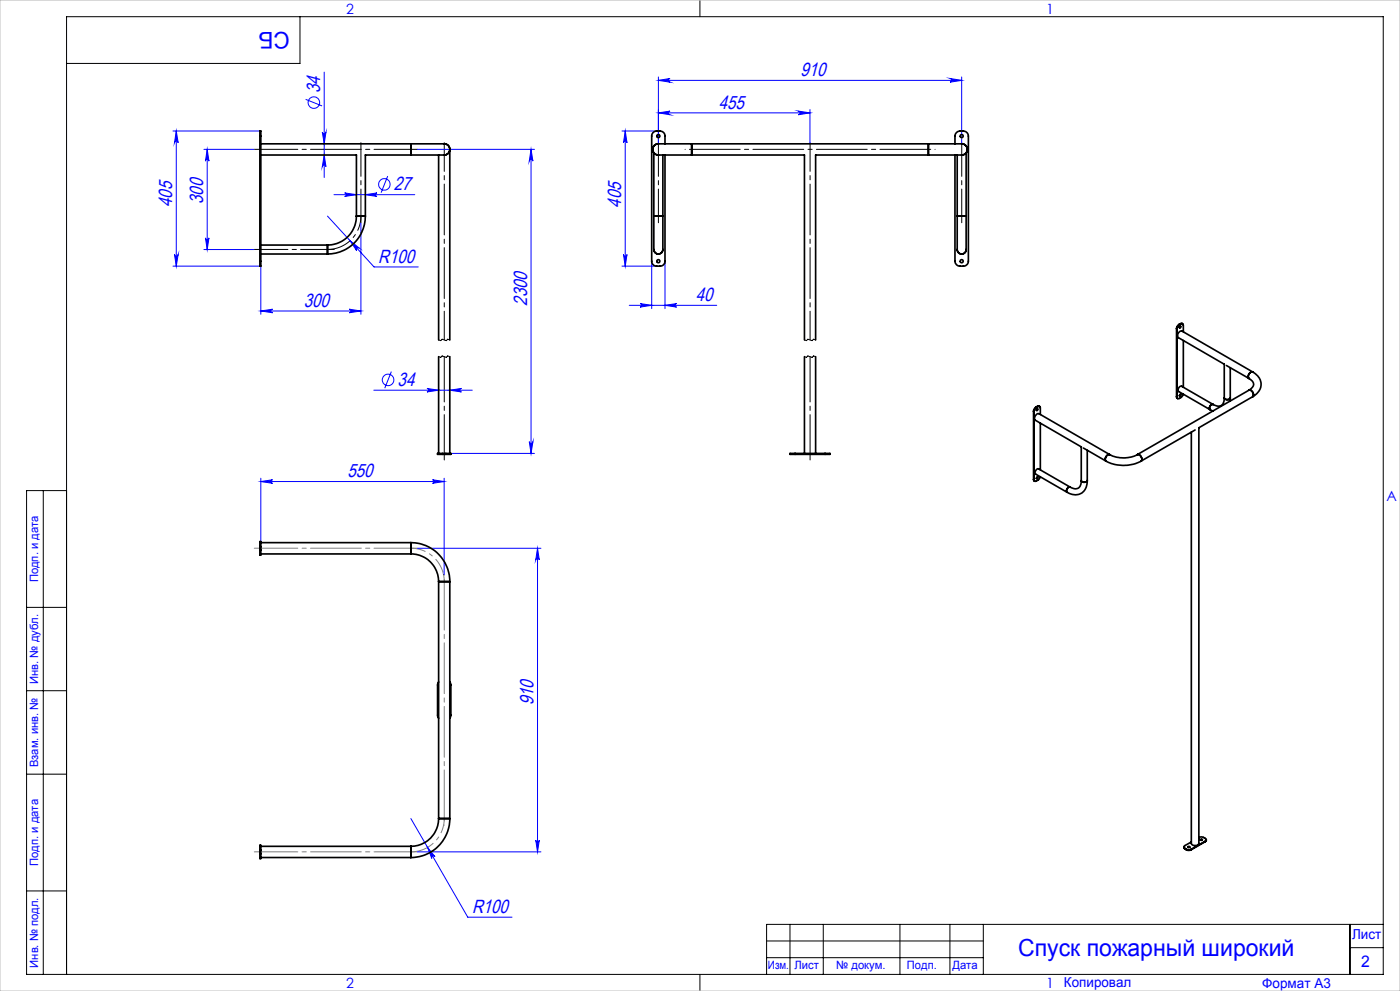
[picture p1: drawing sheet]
<svg xmlns="http://www.w3.org/2000/svg" width="420mm" height="297mm" viewBox="0 0 420 297" stroke-linecap="round" stroke-linejoin="round" font-family="sans-serif">
<g fill="none" stroke="#00f" stroke-width=".3">
<path d="M51.9 39.3h26.1M52.9 39.3l.5 3.5a.55 .55 0 0 0-.5-.5 .55 .55 0 0 0-.5 .5zM52.9 39.3v40.5M91.7 29.8l4.9 1.9M96.7 39.6a.55 .55 0 0 0 .5 .5 .55 .55 0 0 0 .6-.5l-.5 3.5zM97.3 21.6v31.6M186.6 39.3h10.4M187.6 39.3v40.5M187.6 39.3l.5 3.5a.53 .53 0 0 0-.5-.5 .53 .53 0 0 0-.6 .5zM197.5 33.8h45.5M197.5 23.1v19.7M197.5 24.1h91"/>
<path d="M197.5 24.1l3.5-.6a.55 .55 0 0 0-.5 .6 .55 .55 0 0 0 .5 .5zM197.5 33.8l3.5-.5a.55 .55 0 0 0-.5 .5 .55 .55 0 0 0 .5 .6zM239.5 33.3l3.5 .5-3.5 .6a.55 .55 0 0 0 .5-.6 .55 .55 0 0 0-.5-.5zM243 32.8v10M285 23.5l3.5 .6-3.5 .5a.55 .55 0 0 0 .5-.5 .55 .55 0 0 0-.5-.6zM288.5 23.1v19.7M61.2 44.8h15M62.2 44.8v30M62.2 44.8l.5 3.5a.53 .53 0 0 0-.5-.5 .53 .53 0 0 0-.6 .5zM97.3 46.5l.5 3.4a.55 .55 0 0 0-.6-.5 .55 .55 0 0 0-.5 .5zM100.2 58.3h24.2M103.4 57.8l3.5 .5-3.5 .6a.53 .53 0 0 0 .5-.6 .53 .53 0 0 0-.5-.5z"/>
<path d="M109.6 58.3l3.5-.5a.53 .53 0 0 0-.5 .5 .53 .53 0 0 0 .5 .6zM116.3 52.8l-2 4.9M125.3 44.8h35M159.3 44.8v91.1M159.3 44.8l.6 3.5a.55 .55 0 0 0-.6-.5 .55 .55 0 0 0-.5 .5zM51.9 79.8h26.1M52.4 76.3a.55 .55 0 0 0 .5 .5 .55 .55 0 0 0 .5-.5l-.5 3.5zM61.2 74.8h15M61.6 71.3a.53 .53 0 0 0 .6 .5 .53 .53 0 0 0 .5-.5l-.5 3.5zM78.2 79.8v14.4M98.2 64.8l14 15.2h13.3M105 72.1l2.8 2.3a.54 .54 0 0 0-.8 0 .54 .54 0 0 0 0 .7z"/>
<path d="M108.3 66.8v27.4M186.6 79.8h10.4M187 76.3a.53 .53 0 0 0 .6 .5 .53 .53 0 0 0 .5-.5l-.5 3.5zM195.5 78.3v14.2M199.5 78.3v14.2M78.2 93.2l3.6-.5a.53 .53 0 0 0-.6 .5 .53 .53 0 0 0 .6 .5zM78.2 93.2h30.1M104.8 92.7l3.5 .5-3.5 .5a.53 .53 0 0 0 .5-.5 .53 .53 0 0 0-.5-.5zM188.8 91.5h26.2M192 91l3.5 .5-3.5 .5a.53 .53 0 0 0 .5-.5 .53 .53 0 0 0-.5-.5zM199.5 91.5l3.5-.5a.53 .53 0 0 0-.5 .5 .53 .53 0 0 0 .5 .5zM112.1 116.9h29.6"/>
<path d="M117.4 111.4l-2 4.9M128.1 116.4l3.5 .5-3.5 .6a.53 .53 0 0 0 .5-.6 .53 .53 0 0 0-.5-.5zM134.9 116.9l3.5-.5a.53 .53 0 0 0-.5 .5 .53 .53 0 0 0 .5 .6zM135.3 135.9h25M158.8 132.4a.55 .55 0 0 0 .5 .5 .55 .55 0 0 0 .6-.5l-.6 3.5zM78.2 144.3l3.6-.5a.53 .53 0 0 0-.6 .5 .53 .53 0 0 0 .6 .5zM78.2 143.3v19M78.2 144.3h55M129.8 143.8l3.4 .5-3.4 .5a.53 .53 0 0 0 .5-.5 .53 .53 0 0 0-.5-.5zM133.2 143.3v29M125.3 164.3h37M161.3 164.3l.5 3.5a.53 .53 0 0 0-.5-.5 .53 .53 0 0 0-.6 .5z"/>
<path d="M161.3 164.3v91M123.3 245.3l17 29.6h13.3M125.3 255.3h37M128.3 254l2.2 2.7a.55 .55 0 0 0-.7-.1 .55 .55 0 0 0-.3 .7zM160.7 251.8a.53 .53 0 0 0 .6 .5 .53 .53 0 0 0 .5-.5l-.5 3.5z"/>
<circle cx="94.2" cy="30.8" r="1.73"/>
<circle cx="115.3" cy="55.3" r="1.73"/>
<circle cx="116.4" cy="113.8" r="1.73"/>
</g>
<path d="M98.3 74.8a10 10 0 0 0 10-10" fill="none" stroke="#000" stroke-width=".3" stroke-dasharray="15.2 1.3 1.3 1.3" stroke-dashoffset="7.9" stroke-linecap="butt"/>
<path d="M133.3 174.3a10 10 0 0 0-10-10M123.3 255.3a10 10 0 0 0 10-10" fill="none" stroke="#808080" stroke-width=".3" stroke-dasharray="15.2 1.3 1.3 1.3" stroke-dashoffset="7.9" stroke-linecap="butt"/>
<path d="M133.3 137.9v-31M243 137.9v-31" fill="none" stroke="#000" stroke-width=".3" stroke-dasharray="15.2 1.3 1.3 1.3" stroke-dashoffset="1.7"/>
<path d="M133.3 101.9v-59.1M243 101.9v-59.1" fill="none" stroke="#000" stroke-width=".3" stroke-dasharray="15.2 1.3 1.3 1.3" stroke-dashoffset="6.6"/>
<path d="M280.5 44.8h-75" fill="none" stroke="#000" stroke-width=".3" stroke-dasharray="15.2 1.3 1.3 1.3" stroke-dashoffset="-1.3"/>
<path d="M76.3 74.8h24M108.3 66.8v-24M197.5 66.8v-24M288.5 66.8v-24" fill="none" stroke="#000" stroke-width=".3" stroke-dasharray="15.2 1.3 1.3 1.3" stroke-dashoffset="5.1"/>
<path d="M125.3 44.8h-49" fill="none" stroke="#000" stroke-width=".3" stroke-dasharray="15.2 1.3 1.3 1.3" stroke-dashoffset="2.2"/>
<g fill="none" stroke="#000" stroke-width=".3">
<path d="M90 5v14h-70M210 0v5M131.6 106.9l.6 .2 .4-.4 1.3 .4 .4-.4 .6 .2M131.6 101.9l.6 .2 .4-.4 1.3 .4 .4-.4 .6 .2M241.3 106.9l.6 .2 .5-.4 1.2 .4 .5-.4 .6 .2M241.3 101.9l.6 .2 .5-.4 1.2 .4 .5-.4 .6 .2M13 147v145M20 147h-12v145h407v-287h-395v287M8 182h12M8 207h12M8 232h12M8 267h12"/>
<path d="M237 277v15M247 277v15M270 277v15M285 277v15M295 277v15M405 277v15M415 277h-185v15M210 292v5M230 282h65M230 287h65M405 284h10"/>
</g>
<path d="M133.3 172.3v75" fill="none" stroke="#808080" stroke-width=".3" stroke-dasharray="15.2 1.3 1.3 1.3" stroke-dashoffset="-1.3"/>
<path d="M76.3 164.3h49M125.3 255.3h-49" fill="none" stroke="#808080" stroke-width=".3" stroke-dasharray="15.2 1.3 1.3 1.3" stroke-dashoffset="2.2"/>
<path d="M0 0h420v297h-420z" fill="none" stroke="#c0c0c0" stroke-width=".3"/>
<g fill="#00f">
<path d="M128.1 116.4l3.5 .5-3.5 .6a.53 .53 0 0 0 .5-.6 .53 .53 0 0 0-.5-.5zM134.9 116.9l3.5-.5a.53 .53 0 0 0-.5 .5 .53 .53 0 0 0 .5 .6zM78.2 93.2l3.6-.5a.53 .53 0 0 0-.6 .5 .53 .53 0 0 0 .6 .5zM104.8 92.7l3.5 .5-3.5 .5a.53 .53 0 0 0 .5-.5 .53 .53 0 0 0-.5-.5zM103.4 57.8l3.5 .5-3.5 .6a.53 .53 0 0 0 .5-.6 .53 .53 0 0 0-.5-.5zM109.6 58.3l3.5-.5a.53 .53 0 0 0-.5 .5 .53 .53 0 0 0 .5 .6zM105 72.1l2 3a.54 .54 0 0 1 0-.7 .54 .54 0 0 1 .8 0zM197.5 24.1l3.5-.6a.55 .55 0 0 0-.5 .6 .55 .55 0 0 0 .5 .5zM285 23.5l3.5 .6-3.5 .5a.55 .55 0 0 0 .5-.5 .55 .55 0 0 0-.5-.6zM78.2 144.3l3.6-.5a.53 .53 0 0 0-.6 .5 .53 .53 0 0 0 .6 .5zM129.8 143.8l3.4 .5-3.4 .5a.53 .53 0 0 0 .5-.5 .53 .53 0 0 0-.5-.5zM128.3 254l1.2 3.3a.55 .55 0 0 1 .3-.7 .55 .55 0 0 1 .7 .1z"/>
<path d="M192 91l3.5 .5-3.5 .5a.53 .53 0 0 0 .5-.5 .53 .53 0 0 0-.5-.5zM199.5 91.5l3.5-.5a.53 .53 0 0 0-.5 .5 .53 .53 0 0 0 .5 .5z"/>
<path d="M239.5 33.3l3.5 .5-3.5 .6a.55 .55 0 0 0 .5-.6 .55 .55 0 0 0-.5-.5zM197.5 33.8l3.5-.5a.55 .55 0 0 0-.5 .5 .55 .55 0 0 0 .5 .6z"/>
<path d="M158.8 132.4a.55 .55 0 0 0 .5 .5 .55 .55 0 0 0 .6-.5l-.6 3.5zM159.3 44.8l.6 3.5a.55 .55 0 0 0-.6-.5 .55 .55 0 0 0-.5 .5zM61.6 71.3a.53 .53 0 0 0 .6 .5 .53 .53 0 0 0 .5-.5l-.5 3.5zM62.2 44.8l.5 3.5a.53 .53 0 0 0-.5-.5 .53 .53 0 0 0-.6 .5zM52.4 76.3a.55 .55 0 0 0 .5 .5 .55 .55 0 0 0 .5-.5l-.5 3.5zM52.9 39.3l.5 3.5a.55 .55 0 0 0-.5-.5 .55 .55 0 0 0-.5 .5zM187 76.3a.53 .53 0 0 0 .6 .5 .53 .53 0 0 0 .5-.5l-.5 3.5zM187.6 39.3l.5 3.5a.53 .53 0 0 0-.5-.5 .53 .53 0 0 0-.6 .5z"/>
<path d="M97.3 46.5l.5 3.4a.55 .55 0 0 0-.6-.5 .55 .55 0 0 0-.5 .5zM96.7 39.6a.55 .55 0 0 0 .5 .5 .55 .55 0 0 0 .6-.5l-.5 3.5z"/>
<path d="M161.3 164.3l.5 3.5a.53 .53 0 0 0-.5-.5 .53 .53 0 0 0-.6 .5zM160.7 251.8a.53 .53 0 0 0 .6 .5 .53 .53 0 0 0 .5-.5l-.5 3.5z"/>
</g>
<g fill="none" stroke="#000" stroke-width=".5">
<path d="M78 39.3a.53 .53 0 0 1 .2 .8v39.7h-.2zM78.2 46.5h28.7v18.3M78.2 43.1h45.1M123.3 43.1h9.9M123.3 46.5h9.9M123.3 43.1v3.4M123.3 46.5h-13.7v18.3M131.6 46.5v55.4M133.2 43.1a1.67 1.67 0 0 1 1.7 1.7M133.2 43.1a1.68 1.68 0 0 1 1.7 1.7 1.68 1.68 0 0 1-1.7 1.7M134.9 44.8a1.68 1.68 0 0 1-1.7 1.7M134.9 44.8v57.1"/>
<path d="M196.1 45.8v19M197.5 43.1h10M197.5 46.5h10M197.5 43.1a1.68 1.68 0 0 0-1.7 1.7 1.68 1.68 0 0 0 1.7 1.7M198.9 46.5v18.3M199.5 43.1v-2.3a1.51 1.51 0 0 0-1.5-1.5h-1a1.51 1.51 0 0 0-1.5 1.5v37.5a1.45 1.45 0 0 0 1.5 1.5h1a1.45 1.45 0 0 0 1.5-1.5v-31.8M207.5 43.1v3.4M207.5 46.5h33.8v55.4M207.5 43.1h71M278.5 43.1h10M278.5 46.5h10M278.5 43.1v3.4"/>
<path d="M278.5 46.5h-33.8v55.4M286.5 43.1v-2.3a1.57 1.57 0 0 1 1.5-1.5h1a1.57 1.57 0 0 1 1.5 1.5v37.5a1.51 1.51 0 0 1-1.5 1.5h-1a1.51 1.51 0 0 1-1.5-1.5v-31.8M287.2 46.5v18.3M288.5 43.1a1.68 1.68 0 0 1 1.7 1.7 1.68 1.68 0 0 1-1.7 1.7M289.8 45.8v19M78.2 73.4h20M78.2 76.1h20M98.2 73.4v2.7M106.9 64.8a8.7 8.7 0 0 1-8.7 8.6M106.9 64.8h2.7M109.6 64.8a11.3 11.3 0 0 1-11.4 11.3M196.1 64.8v10"/>
<path d="M196.1 74.8a1.36 1.36 0 0 0 1.4 1.3 1.36 1.36 0 0 0 1.4-1.3M196.1 64.8h2.8M198.9 64.8v10M287.2 64.8v7.8a4 4 0 0 0 .6 3.3 1.54 1.54 0 0 0 1.7-.3 1.54 1.54 0 0 0 .3-1.7v-9.1M287.2 64.8h2.6M353 98.5l.1 .1M353 98.5v20.4M353.1 98.6v20.4M353.7 97.3l-.5 .5-.2 .7M353.7 97.3l.1 .1M353.8 97.4l-.4 .4-.3 .8M354.1 97h.7"/>
<path d="M354.1 97.8l-.3 .4M354.1 97l.2 .1M354.1 97l-.4 .3M354.3 97.1l.3-.1 .4 .3v2.1M354.3 97.1l-.5 .3M131.6 106.9v29M134.9 106.9v29M241.3 106.9v29M244.7 106.9v29M353 118.9l.3 .5M353 118.9l.1 .1M354.1 118.2l-.3 .4"/>
<path d="M355 118.1l-.4 .7-.8 .6h-.5l-.2-.4M355 102.1v14M367.3 119.3a2 2 0 0 1-.9 2.2 2 2 0 0 1-2.5-.3M367.3 119.3a1.07 1.07 0 0 0 1.8 0M367.3 109.1v10.2M367.3 109.2l-13.8-8a1.29 1.29 0 0 1 1.1-2l21.2 12.3M367.9 109.5l6.8 3.9M369.1 119.3l-.1 .9M369.1 110.2v9.1M374.7 113.4a1.7 1.7 0 0 1 .9 2.8l-.9 .7M374.7 116.9a1.26 1.26 0 0 1 1.1 2M374.7 116.9a1.27 1.27 0 0 1 1.1 2"/>
<path d="M374.7 116.9l-33.5 19.3M375.8 111.5a4 4 0 0 1 2.5 3.7 4 4 0 0 1-2.5 3.7M375.8 111.5a1.32 1.32 0 0 0-1.1 1.9M375.8 111.5a1.29 1.29 0 0 0-1.1 1.9M375.8 118.9l-16.1 9.3v124.6a1.32 1.32 0 0 1-2.3 0v-123.3M131.3 135.9h4v.3h-4zM238.5 135.9h-.7a.51 .51 0 0 0-.8 .3h1.5M238.5 136.2h9M238.5 135.9h9M238.5 135.9v.3M247.5 135.9h1.5v.3h-1.5M247.5 135.9v.3"/>
<path d="M310.1 123.3h.1M310.1 123.3v20.4M310.2 123.3v20.5M310.8 122l-.5 .6-.2 .7M310.8 122l.1 .1M310.9 122.1l-.4 .4-.3 .8M311.2 121.8h.7M311.2 122.5l-.3 .5M311.2 121.8h.2M311.2 121.8l-.4 .2M311.4 121.8l.3-.1 .4 .3v2.2M311.4 121.8l-.5 .3"/>
<path d="M312.1 126.8v14M324.4 133.9v10.1M324.4 133.9l-13.8-8a1.29 1.29 0 0 1 1.1-1.9l21.2 12.2M325 134.3l6.8 3.9M326.2 135v9M331.8 138.2a11.3 11.3 0 0 0 10.5 0M332.9 136.2a9.2 9.2 0 0 0 8.3 0M332.9 136.2a1.29 1.29 0 0 0-1.1 2M332.9 136.2a1.32 1.32 0 0 0-1.1 2M341.2 136.2a1.28 1.28 0 0 1 1.1 2M341.2 136.2a1.29 1.29 0 0 1 1.1 2M358.5 128.9l-16.2 9.3"/>
<path d="M363 122.8l.9 .4M363.9 121.2a1.05 1.05 0 0 0-.9 1.6M363.9 121.2l-9.4-5.4a1.03 1.03 0 0 0-.9 1.5l9.4 5.5M310.1 143.7l.3 .5M310.1 143.7l.1 .1M311.2 142.9l-.3 .5M312.1 142.9l-.4 .7-.8 .6h-.5l-.2-.4M321 146a1.04 1.04 0 0 0-.9 1.5M321 146l-9.4-5.5a1.03 1.03 0 0 0-.9 1.6l9.4 5.4M324.4 144a2 2 0 0 1-.9 2.3 2 2 0 0 1-2.5-.3M324.4 144a1.06 1.06 0 0 0 1.8 0M326.2 144a3.7 3.7 0 0 1-1.9 3.9 3.7 3.7 0 0 1-4.2-.4"/>
<path d="M78 163.8v-.7a.51 .51 0 0 1 .2-.8v1.5M78 164.8v.7a.53 .53 0 0 0 .2 .8v-1.5M78 163.8v1M78 163.8h.2M78 164.8h.2M78.2 163.8v1M78.2 162.6h45.1M78.2 166h45.1M123.3 166a8.3 8.3 0 0 1 8.3 8.3M123.3 162.6a11.7 11.7 0 0 1 11.6 11.7M123.3 162.6v3.4M131.6 174.3h3.3"/>
<path d="M131.6 174.3v71M134.9 174.3v71M131.6 204.4l-.3 .7v9.5l.3 .6M134.9 204.4l.4 .7v9.5l-.4 .6M78 254.8v-1.5h.2v1.5M78 255.8v1.5h.2v-1.5M78 254.8v1M78 254.8h.2M78 255.8h.2M78.2 254.8v1M78.2 257h45.1M78.2 253.6h45.1"/>
<path d="M123.3 253.6v3.4M131.6 245.3a8.3 8.3 0 0 1-8.3 8.3M131.6 245.3h3.3M134.9 245.3a11.7 11.7 0 0 1-11.6 11.7M355.2 253.9l.3 .5M355.5 254.2l.4 .3M355.5 254.2v.2M355.5 254.4l.4 .3M355.9 254.5l.6 .2 .8-.2M355.9 254.7l.7 .2 .7-.2M355.9 254.5v.2M356.3 253.8l.1-.1a.27 .27 0 0 1 .5 0 .27 .27 0 0 1-.1 .4 .27 .27 0 0 1-.4-.1z"/>
<path d="M356.4 253.9h.5M357.3 254.5v.2M357.4 252.3l-2 1.2-.2 .4 .3 .3M359.7 251l.6-.2 .7 .1 .8 .6-.2 .6M360.2 251.7h.5M361.6 252.1l-4.3 2.4M361.6 252.1v.1M361.6 252.2l-4.3 2.5M361.9 251.7l-.3 .5"/>
<circle cx="197.5" cy="40.8" r=".46"/>
<circle cx="288.5" cy="40.8" r=".46"/>
<circle cx="197.5" cy="78.3" r=".46"/>
<circle cx="288.5" cy="78.3" r=".46"/>
<circle cx="354" cy="98" r=".24"/>
<circle cx="354" cy="118.4" r=".24"/>
<circle cx="311.1" cy="122.7" r=".24"/>
<circle cx="311.1" cy="143.2" r=".24"/>
<circle cx="360.4" cy="251.6" r=".25"/>
</g>
<text font-size="7.1" fill="#00f" x="305.4" y="286.4">Спуск пожарный широкий</text>
<text font-size="6.9" fill="#00f" x="86.9" y="9.4" transform="rotate(-180 86.9 9.4)">СБ</text>
<g font-size="5.7" fill="#00f">
<text x="240.1" y="22.8">910</text>
<text x="96" y="27.9" transform="rotate(-90 96 27.9)">34</text>
<text x="215.6" y="32.6">455</text>
<text x="118.2" y="57.1">27</text>
<text x="51.7" y="62.1" transform="rotate(-90 51.7 62.1)">405</text>
<text x="60.9" y="61.2" transform="rotate(-90 60.9 61.2)">300</text>
<text x="186.4" y="62.2" transform="rotate(-90 186.4 62.2)">405</text>
<text x="113.5" y="78.8">R100</text>
<text x="91.2" y="92">300</text>
<text x="158.1" y="91.6" transform="rotate(-90 158.1 91.6)">2300</text>
<text x="208.8" y="90.3">40</text>
<text x="119.3" y="115.7">34</text>
<text x="104.2" y="143.1">550</text>
<text x="160" y="211.4" transform="rotate(-90 160 211.4)">910</text>
<text x="141.6" y="273.6">R100</text>
</g>
<text font-size="4.8" fill="#00f" x="408.3" y="289.7">2</text>
<g font-size="4.2" fill="#00f">
<text x="103.8" y="4.2">2</text>
<text x="313.8" y="4.2">1</text>
<text x="415.9" y="150.2">A</text>
<text x="103.8" y="296.2">2</text>
<text x="313.8" y="296.2">1</text>
</g>
<g font-size="4.1" fill="#00f">
<text x="405.6" y="281.5">Лист</text>
<text x="319.2" y="295.9">Копировал</text>
<text x="378.7" y="296">Формат А3</text>
</g>
<g font-size="3.4" fill="#00f">
<text x="11.4" y="174.5" transform="rotate(-90 11.4 174.5)">Подп. и дата</text>
<text x="11.4" y="205" transform="rotate(-90 11.4 205)">Инв. № дубл.</text>
<text x="11.4" y="229.9" transform="rotate(-90 11.4 229.9)">Взам. инв. №</text>
<text x="11.4" y="259.5" transform="rotate(-90 11.4 259.5)">Подп. и дата</text>
<text x="11.4" y="290" transform="rotate(-90 11.4 290)">Инв. № подл.</text>
<text x="230.4" y="290.4">Изм.</text>
<text x="238.3" y="290.4">Лист</text>
<text x="250.9" y="290.4">№ докум.</text>
<text x="272.1" y="290.4">Подп.</text>
<text x="285.7" y="290.5">Дата</text>
</g>
</svg>
